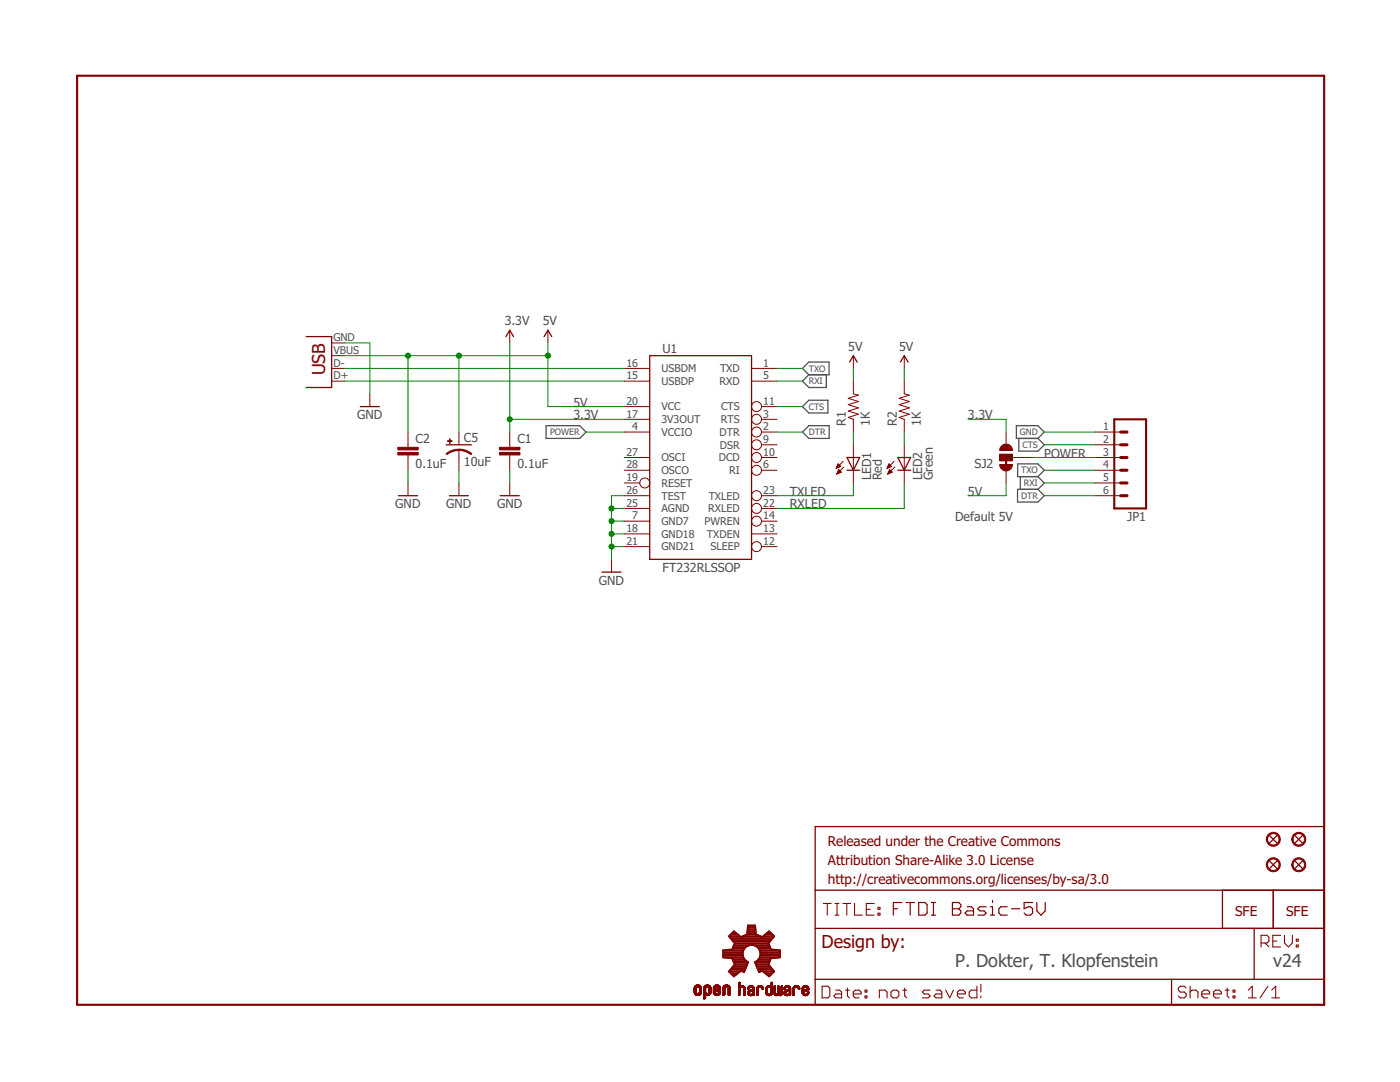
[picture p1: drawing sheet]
<svg xmlns="http://www.w3.org/2000/svg" width="279mm" height="216mm" viewBox="0 0 279 216" stroke-linecap="round" stroke-linejoin="round" font-family="sans-serif">
<path d="M160.1 73.5l1.3-1.3h4.1v2.6h-4.1zM161.4 74.8l-1.3 1.3 1.3 1.2h3.5v-2.5M109 84.9h6.7l1.3 1.3-1.3 1.3h-6.7zM160.1 86.2l1.3-1.3h4.1v2.6h-4.1zM160.1 81.1l1.3-1.2h3.8v2.5h-3.8zM202.8 84.9h4.3l1.3 1.3-1.3 1.3h-4.3zM203.1 97.6h4l1.3 1.3-1.3 1.3h-4zM203.1 92.6h4l1.3 1.2-1.3 1.3h-4zM203.3 87.5v2.5h3.8l1.3-1.2-1.3-1.3M203.6 95.1v2.5M207.1 95.1l1.3 1.3-1.3 1.2" fill="none" stroke="#505050" stroke-width=".25"/>
<path d="M15.4 15.1h248.9v185.4h-248.9zM200.8 91.3v2M222.4 83.7h6.3v17.8h-6.3z" fill="none" stroke="#800000" stroke-width=".42"/>
<g fill="none" stroke="#800000" stroke-width=".2">
<path d="M66.2 76.1h2.5M66.2 73.5h2.5M66.2 71h2.5M66.2 68.4h2.5M73.8 78.6v2.5M101.7 65.9v2.5M109.3 65.9v2.5M124.6 76.1h5.1M124.6 73.5h5.1M150 76.1h5.1M150 73.5h5.1M170.3 76.1v2.5l1 .2-2 .7 2 .6-2 .7 2 .6-2 .6 2 .7-2 .6 1 .4v2.5"/>
<path d="M170.3 71v2.5M180.5 76.1v2.5l1 .2-2 .7 2 .6-2 .7 2 .6-2 .6 2 .7-2 .6 1 .4v2.5M180.5 71v2.5M81.4 86.2v3.1M81.4 90.8v3M81.4 96.4v2.5M91.6 86.2v2.6M91.6 89.8v4M91.6 96.4v2.5M101.7 86.2v3.1M101.7 90.8v3M101.7 96.4v2.5"/>
<path d="M124.6 96.4h3.1M124.6 91.3h5.1M124.6 93.8h5.1M124.6 83.7h5.1M124.6 86.2h5.1M124.6 98.9h5.1M124.6 81.1h5.1M152 91.3h3.1M152 93.8h3.1M152 88.8h3.1M152 83.7h3.1M152 86.2h3.1"/>
<path d="M152 98.9h3.1M152 81.1h3.1M166.9 93.4h.1M167 93.3h.3M167 93.1h.6M167 94.6h.1M167.1 93h.6M167.1 94.5h.2M167.1 92.9h.5M167.1 94.3h.5M167.2 92.8h.3M167.2 94.2h.7"/>
<path d="M167.2 92.6h.1M167.2 94.1h.6M167.3 92.6l.5 .5-.9 .4zM167.3 94h.4M167.3 93.9h.2M167.4 93.7h.1M167.9 94.2l-.5-.5-.4 .9M167.9 94.2l-.9 .4M168.3 92.1l-1.4 1.4M168.4 93.2l-1.4 1.4M170.3 88.8v7.6M177.1 93.4h.1"/>
<path d="M177.1 93.3h.4M177.2 93.1h.6M177.2 94.6h.1M177.2 93h.7M177.2 94.5h.3M177.3 92.9h.5M177.3 94.3h.5M177.3 94.2h.7M177.3 92.8h.3M177.4 92.6h.1M177.4 94.1h.5M177.4 94h.4"/>
<path d="M177.4 92.6l.5 .5-.9 .4zM177.5 93.9h.2M177.5 93.7h.1M177.5 93.7l.6 .5-.9 .4zM178.4 92.1l-1.4 1.4M178.6 93.2l-1.4 1.4M180.5 88.8v7.6M199.5 90.7h2.6v1.2h-2.6zM200.8 86.2v2.6M200.8 93.8v2.6M202.1 91.3h3.8M218.6 96.4h5"/>
<path d="M218.6 91.3h5M218.6 93.8h5M218.6 88.8h5M218.6 86.2h5M218.6 98.9h5M122 111.6v2.6M124.6 104h5.1M124.6 106.5h5.1M124.6 109.1h5.1M124.6 101.5h5.1M150 106.5h5.1M152 104h3.1"/>
<path d="M152 109.1h3.1M152 101.5h3.1M138.5 198h.5M138.5 198h.4M138.5 197.9h.4M138.5 197.8h.4M138.5 197.7h.4M138.5 197.6h.4M138.5 197.5h.4M138.5 197.4h.4M138.5 197.3h.4M138.5 197.2h.4"/>
<path d="M138.6 198.1h.4M138.6 198.2h.6M138.6 198.2h.5M138.6 196.9h1.3M138.6 198.3h1.3M138.6 196.8h1.3M138.7 196.8h1.1M138.7 196.7h1.1M138.7 198.5h1.1M138.8 196.7h.9M138.8 198.5h.9M138.9 196.6h.8"/>
<path d="M138.9 198.6h.7M138.9 196.6h.7M138.9 197.2h-.4M139 197.1h-.5M139 197.1h-.4M139 198.6h.5M139 197h-.4M139.1 197h-.5M139.1 196.5h.3M139.1 198.6h.3M139.4 197h.6M139.5 198.1h.5"/>
<path d="M139.5 197h.5M139.5 197.1h.5M139.6 197.1h.4M139.6 198h.4M139.6 197.9h.4M139.6 197.8h.4M139.6 197.7h.4M139.6 197.6h.4M139.6 197.5h.4M139.6 197.4h.4M139.6 197.3h.4M139.6 197.2h.4"/>
<path d="M139.8 198.4h-1.1M139.9 198.4h-1.2M139.9 198.3h-1.3M140 198.2h-.6M140 198.2h-.5M140 198.1h-.4M140.4 199.2h.4M140.4 199.1h.4M140.4 199h.4M140.4 198.9h.4M140.4 198.8h.4M140.4 198.7h.4"/>
<path d="M140.4 198.6h.4M140.4 198.5h1.3M140.4 198.3h1.4M140.4 198.2h.7M140.4 198.2h.6M140.4 198.1h.5M140.4 198h.4M140.4 197.9h.4M140.4 197.8h.4M140.4 197.7h.4M140.4 197.6h.4M140.4 197.5h.4"/>
<path d="M140.4 197.4h.4M140.4 197.3h.4M140.4 197.2h.4M140.5 199.3h.1M140.5 196.9h1.3M140.6 196.8h1.2M140.6 199.3h-.1M140.6 196.7h1.1M140.7 196.7h1M140.8 199.3h-.4M140.8 196.6h.8M140.8 199.2h-.4"/>
<path d="M140.8 196.6h.7M140.8 197.2h-.4M140.9 197.1h-.5M140.9 197.1h-.4M140.9 197h-.4M141 197h-.5M141 196.5h.3M141 198.6h.3M141.3 197h.6M141.4 198.2h.5M141.4 197h.5M141.4 198.6h-1"/>
<path d="M141.5 197.1h.4M141.5 198h.4M141.5 197.9h.4M141.5 197.8h.4M141.5 197.7h.4M141.5 197.6h.4M141.5 197.5h.4M141.5 197.4h.4M141.5 197.3h.4M141.5 197.2h.4M141.5 198.6h-1.1M141.6 198.5h-1.2"/>
<path d="M141.7 198.4h-1.3M141.8 198.4h-1.4M141.8 198.3h-1.4M141.8 196.9h-1.3M141.9 198.2h-.6M141.9 198.1h-.5M141.9 198.1h-.4M142.4 198.2h.5M142.4 198.1h.4M142.4 198h.4M142.4 197.5h1.4M142.4 197.4h.3"/>
<path d="M142.4 197.3h.3M142.4 197.2h.3M142.4 197.1h.4M142.4 198.2h.6M142.4 198.3h1.3M142.4 196.9h1.4M142.5 198.3h1.2M142.5 196.9h1.2M142.5 196.8h1.2M142.5 198.4h1.1M142.6 196.7h1M142.6 198.5h1"/>
<path d="M142.7 196.6h.8M142.7 198.6h.7M142.7 196.6h.7M142.8 198h-.4M142.8 197.2h-.4M142.8 197.1h-.4M142.8 198.6h.5M142.8 197.9h-.4M142.9 197.4h.9M142.9 197h-.5M142.9 197.9h-.5M142.9 198.6h.3"/>
<path d="M142.9 196.5h.3M143 197.4h.8M143.1 197.8h-.7M143.2 197.3h.6M143.2 197h.6M143.3 197.7h-.9M143.3 197h.5M143.3 197.1h.5M143.4 197.2h.4M143.4 198.1h.4M143.4 197.7h-1M143.4 197.1h.4"/>
<path d="M143.4 198h.4M143.4 197.9h.4M143.5 197.8h.3M143.5 197.6h-1.1M143.6 197.8h.2M143.6 197.6h-1.2M143.7 198.4h-1.2M143.7 197.7h.1M143.7 197.5h-1.3M143.8 198.2h-.6M143.8 198.2h-.5M143.8 198.1h-.5"/>
<path d="M144.3 198.6h.3M144.3 198.5h.4M144.3 198.4h.4M144.3 198.3h.4M144.3 198.2h.4M144.3 198.1h.4M144.3 198h.4M144.3 197.9h.4M144.3 197.8h.4M144.3 197.7h.4M144.3 197.6h.4M144.3 197.5h.4"/>
<path d="M144.3 197.4h.4M144.3 197.3h.4M144.3 197.2h.4M144.3 198.6h.1M144.3 197.1h.4M144.3 196.9h1.4M144.4 196.9h1.2M144.4 196.8h1.2M144.5 196.7h1M144.6 196.6h.8M144.6 198.5h-.3M144.7 196.6h.6"/>
<path d="M144.7 197.1h-.4M144.8 197h-.5M144.8 196.5h.4M145.2 197h.5M145.3 197.1h.4M145.3 198.6h.3M145.3 198.5h.4M145.3 198.4h.4M145.3 198.3h.4M145.3 198.2h.4M145.3 198.1h.4M145.3 198h.4"/>
<path d="M145.3 197.9h.4M145.3 197.8h.4M145.3 197.7h.4M145.3 197.6h.4M145.3 197.5h.4M145.3 197.4h.4M145.3 197.3h.4M145.3 197.2h.4M145.4 198.6h.1M145.7 198.5h-.4M147.4 198.6h.1M147.4 198.5h.3"/>
<path d="M147.4 198.4h.3M147.4 198.3h.3M147.4 198.2h.3M147.4 198.1h.3M147.4 198h.3M147.4 197.9h.3M147.4 197.8h.3M147.4 197.7h.3M147.4 197.6h.3M147.4 197.5h.3M147.4 197.4h.3M147.4 197.3h.3"/>
<path d="M147.4 197.2h.3M147.4 196.9h1.2M147.4 196.8h1.1M147.4 196.7h1M147.4 196.7h.3M147.4 196.6h.3M147.4 196.5h.3M147.4 196.4h.3M147.4 196.3h.3M147.4 196.2h.3M147.4 196.1h.3M147.4 196h.3"/>
<path d="M147.5 196h.2M147.6 198.6h-.2M147.7 198.6h-.3M147.7 197.2h-.3M147.8 197.1h-.4M147.8 196.7h.5M147.8 197h-.4M148 197h-.6M148.1 197h.6M148.3 197h.4M148.3 197.1h.4M148.4 197.1h.3"/>
<path d="M148.4 197.2h.3M148.5 198.6h.1M148.5 198.5h.2M148.5 198.4h.2M148.5 198.3h.2M148.5 198.2h.2M148.5 198.1h.2M148.5 198h.2M148.5 197.9h.2M148.5 197.8h.2M148.5 197.7h.2M148.5 197.6h.2"/>
<path d="M148.5 197.5h.2M148.5 197.4h.2M148.5 197.3h.2M148.7 198.6h-.2M149.2 198.3h.3M149.2 198.2h.3M149.2 198.1h.3M149.2 197.3h.3M149.2 198.4h.9M149.2 198.3h.4M149.2 197.5h.1M149.2 197.2h.3"/>
<path d="M149.3 198.4h.8M149.3 197h.3M149.3 198.5h.8M149.3 196.9h1.1M149.4 198.6h.7M149.4 197.4h-.2M149.4 196.9h1M149.4 196.8h1M149.4 197.7h1.2M149.5 197.4h-.3M149.5 198.6h.6M149.5 196.8h.8"/>
<path d="M149.5 197.2h-.3M149.5 198.1h-.3M149.5 198h-.3M149.5 196.7h.7M149.6 198.6h.5M149.6 197.1h-.4M149.6 198h-.4M149.6 197.6h1M149.6 196.7h.5M149.7 197.9h-.5M149.7 197.6h.9M149.8 198.7h.1"/>
<path d="M149.8 197.9h-.6M149.8 197.5h.8M149.8 197h-.5M149.9 197h.6M150 197.8h-.7M150 197.5h.6M150 197.4h.6M150.1 197.8h-.8M150.1 197h.4M150.1 197.1h.4M150.2 197.7h-.8M150.2 197.4h.4"/>
<path d="M150.2 197.1h.3M150.2 197.2h.4M150.2 197.8h.4M150.2 197.7h.4M150.2 197.3h.4M150.3 198.5h.3M150.3 198.4h.3M150.3 198.3h.3M150.3 198.2h.3M150.3 198.1h.3M150.3 198h.3M150.3 197.9h.3"/>
<path d="M150.3 197.8h.3M150.3 198.6h.1M150.5 198.6h-.2M150.6 198.6h-.3M151 198.6h.1M151 198.5h.3M151 198.4h.3M151 198.3h.3M151 198.2h.3M151 198.1h.3M151 198h.3M151 197.9h.3"/>
<path d="M151 197.8h.3M151 197.7h.3M151 197.6h.3M151 197.5h.3M151 197.4h.3M151 197.3h.3M151 197.2h.3M151.1 196.9h1.2M151.2 196.9h1M151.2 198.6h-.2M151.2 196.8h1M151.3 198.6h-.3"/>
<path d="M151.3 196.8h.8M151.3 197.3h-.3M151.3 197.2h-.3M151.3 196.7h.7M151.4 197.1h-.4M151.4 197.1h-.3M151.4 196.7h.6M151.5 197h-.4M151.6 197h-.5M151.8 197h.5M151.9 197h.4M152 197.1h.3"/>
<path d="M152 197.2h.4M152.1 197.2h.3M152.1 197.4h.2M152.1 197.3h.3M152.1 197.4h.1M152.4 197.3h-.3M152.8 198h.3M152.8 197.9h.3M152.8 197.8h.3M152.8 197.7h.3M152.8 197.6h.3M152.8 197.5h.3"/>
<path d="M152.8 197.4h.3M152.8 198.1h.3M152.8 197.3h.3M152.8 197.2h.3M152.8 198.2h.4M152.9 198.3h.3M152.9 198.3h.4M152.9 198.4h1.2M153 198.4h1.1M153 196.9h1.2M153 198.5h1M153 196.8h1.2"/>
<path d="M153.1 198.6h.8M153.1 196.8h1.1M153.2 198.6h.6M153.2 197.2h-.4M153.2 196.7h1M153.2 197.1h-.4M153.2 197.1h-.3M153.2 196.7h.6M153.3 197h-.4M153.4 198.7h.1M153.4 197h-.5M153.5 198.7h.1"/>
<path d="M153.6 197h.6M153.7 198.3h.4M153.7 197h.5M153.8 198.3h.3M153.8 197.1h.4M153.9 198.1h.3M153.9 197.2h.3M153.9 198h.3M153.9 197.9h.3M153.9 197.8h.3M153.9 197.7h.3M153.9 197.6h.3"/>
<path d="M153.9 197.5h.3M153.9 197.4h.3M153.9 197.3h.3M153.9 196.7h.3M153.9 196.6h.3M153.9 196.5h.3M153.9 196.4h.3M153.9 196.3h.3M153.9 196.2h.3M153.9 196.1h.3M154 196h.2M154.1 196h.1"/>
<path d="M154.2 198.2h-.4M154.2 198.2h-.3M154.5 198.3h.3M154.5 198.2h.3M154.5 198.2h.2M154.5 198.1h.2M154.5 198h.2M154.5 197.9h.2M154.5 197.8h.2M154.5 197.7h.2M154.5 197.6h.2M154.5 197.5h.2"/>
<path d="M154.5 197.4h.2M154.5 197.3h.2M154.5 197.2h.2M154.5 197.1h.2M154.5 197h.2M154.5 196.9h.2M154.5 196.8h.2M154.5 198.4h1.6M154.5 198.5h1.6M154.5 196.7h.2M154.6 198.5h1.5M154.6 198.6h1.4"/>
<path d="M154.6 196.7h.1M154.7 198.6h.5M155 198.7h.1M155.1 198.3h.4M155.2 198.2h.3M155.2 198.1h.2M155.2 198h.2M155.2 197.9h.2M155.2 197.8h.2M155.2 197.7h.2M155.2 197.6h.2M155.2 197.5h.2"/>
<path d="M155.2 197.4h.2M155.2 197.3h.2M155.2 197.2h.2M155.2 197.1h.2M155.2 197h.2M155.2 196.9h.2M155.2 196.8h.2M155.3 196.7h.1M155.4 198.6h.5M155.8 198.3h.3M155.8 198.2h.3M155.9 198.2h.2"/>
<path d="M155.9 198.1h.2M155.9 198h.2M155.9 197.9h.2M155.9 197.8h.2M155.9 197.7h.2M155.9 197.6h.2M155.9 197.5h.2M155.9 197.4h.2M155.9 197.3h.2M155.9 197.2h.2M155.9 197.1h.2M155.9 197h.2"/>
<path d="M155.9 196.9h.2M155.9 196.8h.2M156 196.7h.1M156.4 198.3h.4M156.4 198.2h.4M156.4 198.1h.4M156.4 197.3h.3M156.4 197.2h.4M156.5 198.3h.3M156.5 197.5h.1M156.5 197.2h.3M156.5 198.4h.8"/>
<path d="M156.5 197.1h.4M156.5 198.5h.8M156.6 198.5h.8M156.6 197.4h-.2M156.6 196.9h1M156.7 198.6h.7M156.7 196.8h.9M156.7 197.4h-.3M156.7 196.8h.8M156.7 198.6h.6M156.8 197.3h-.4M156.8 196.7h.7"/>
<path d="M156.8 198h-.4M156.8 198.6h.5M156.8 197.1h-.3M156.8 197.6h1M156.9 196.7h.5M156.9 197h-.4M157 197.9h-.5M157 197.6h.8M157.1 197.5h.7M157.1 197h-.6M157.2 197h.5M157.2 197.8h-.7"/>
<path d="M157.2 197.5h.6M157.3 197.4h.5M157.3 197.8h-.7M157.4 197h.4M157.4 197.1h.4M157.4 197.7h-.7M157.4 197.4h.4M157.5 197.2h.3M157.5 198.6h.1M157.5 198.5h.3M157.5 198.4h.3M157.5 198.3h.3"/>
<path d="M157.5 198.2h.3M157.5 198.1h.3M157.5 198h.3M157.5 197.9h.3M157.5 197.8h.3M157.5 197.7h.3M157.5 197.3h.3M157.7 196.9h-1.1M157.7 198.6h-.2M157.8 198.6h-.3M157.8 198.5h-.3M157.8 197.7h-1.1"/>
<path d="M158.3 198.6h.1M158.3 198.5h.2M158.3 198.4h.2M158.3 198.3h.2M158.3 198.2h.2M158.3 198.1h.2M158.3 198h.2M158.3 197.9h.2M158.3 197.8h.2M158.3 197.7h.2M158.3 197.6h.2M158.3 197.5h.2"/>
<path d="M158.3 197.4h.2M158.3 197.3h.2M158.3 197.2h.3M158.3 197.1h.4M158.4 196.9h1.1M158.4 198.6h-.1M158.4 196.9h1M158.5 196.8h.9M158.5 198.6h-.2M158.6 197.2h-.3M158.6 196.7h.7M158.6 197.1h-.3"/>
<path d="M158.7 196.7h.5M158.7 197h-.4M158.9 197h-.6M159 197h.5M159.2 197h.4M159.2 197.1h.4M159.3 197.2h.3M159.3 197.3h.3M159.3 197.4h.2M159.6 197.4h-.3M160.1 198.1h.3M160.1 198h.3"/>
<path d="M160.1 197.6h1.1M160.1 197.6h.3M160.1 197.5h.3M160.1 197.4h.3M160.1 197.3h.3M160.1 197.2h.3M160.1 198.2h.4M160.1 198.2h.3M160.1 198.3h.4M160.1 197.1h.4M160.1 198.4h1.2M160.2 196.9h1.1"/>
<path d="M160.2 198.4h1.1M160.2 198.5h1M160.3 198.5h.9M160.3 196.9h1M160.3 196.8h.9M160.3 198.6h.9M160.4 197.2h-.3M160.4 196.7h.7M160.4 198.6h.7M160.4 198h-.3M160.4 197.1h-.3M160.5 198.6h.5"/>
<path d="M160.5 196.7h.5M160.5 197h-.4M160.6 197.9h-.5M160.7 197.9h-.6M160.7 197h-.6M160.7 198.7h.1M160.8 197.5h.6M160.8 197.8h-.7M160.8 197h.6M160.8 197.4h.6M160.9 197.8h-.8M161 197.7h-.9"/>
<path d="M161 197.4h.4M161 197h.4M161 197.1h.4M161.1 197.1h.3M161.1 198.2h.3M161.1 197.3h.3M161.1 197.2h.3M161.1 198.1h.3M161.1 197.7h-1M161.2 198h.2M161.3 197.9h.1M161.3 197.6h-.8"/>
<path d="M161.4 198.3h-.4M161.4 198.2h-.3M161.4 197.5h-.8M161.4 198.1h-.3"/>
<circle cx="128.7" cy="96.4" r=".99"/>
<circle cx="151" cy="98.9" r=".99"/>
<circle cx="151" cy="93.8" r=".99"/>
<circle cx="151" cy="88.8" r=".99"/>
<circle cx="151" cy="91.3" r=".99"/>
<circle cx="151" cy="86.2" r=".99"/>
<circle cx="151" cy="81.1" r=".99"/>
<circle cx="151" cy="83.7" r=".99"/>
<circle cx="151" cy="101.5" r=".99"/>
<circle cx="151" cy="109.1" r=".99"/>
<circle cx="151" cy="104" r=".99"/>
</g>
<g fill="#800000" stroke="#800000" stroke-width=".2">
<path d="M79.4 90.3h4.1v.5h-4.1z"/>
<path d="M79.4 89.3h4.1v.5h-4.1z"/>
<path d="M89.3 87.9h.9v.2h-.9z"/>
<path d="M89.7 87.6h.1v.9h-.1z"/>
<path d="M99.7 90.3h4.1v.5h-4.1z"/>
<path d="M99.7 89.3h4.1v.5h-4.1z"/>
<path d="M199.5 90.7h2.6v1.2h-2.6z"/>
</g>
<g fill="none" stroke="#800000" stroke-width=".25">
<path d="M61.1 67.2h5.1v10.1h-5.1M101 67.2l.7-1.3 .8 1.3M108.6 67.2l.7-1.3 .8 1.3M129.7 71h20.3v40.6h-20.3zM169.5 72.2l.8-1.2 .8 1.2M179.7 72.2l.8-1.2 .7 1.2M71.9 81.1h3.8M79.5 98.9h3.8M89 88.8h5.1M89.7 98.9h3.8M99.8 98.9h3.8M169 91.3h2.6l-1.3 2.5z"/>
<path d="M169 93.8h2.6M179.2 93.8h2.5M179.2 91.3h2.5l-1.2 2.5zM120.1 114.2h3.9M162.7 164.9h101.6v35.6h-101.6zM162.7 177.6h101.6M244 177.6v7.7M253.3 171.8l1.6 1.5M253.3 166.7l1.6 1.5M254.1 177.6v7.7M254.9 171.8l-1.6 1.5M254.9 166.7l-1.6 1.5"/>
<path d="M258.4 171.8l1.5 1.5M258.4 166.7l1.5 1.5M259.9 166.7l-1.5 1.5M259.9 171.8l-1.5 1.5M162.7 185.3h101.6M162.7 195.4h101.6M233.8 195.4v5.1M250.3 185.3v10.1"/>
</g>
<g fill="#800000" stroke="#800000" stroke-width=".2">
<path d="M91.6 89.6h.3a3.9 3.9 0 0 1 2.2 .9l-.1 .2-1.4-.7-1-.1z" fill-rule="evenodd"/>
<path d="M89 90.5l1.2-.6 1.4-.3v.3l-1 .1-1.4 .7z" fill-rule="evenodd"/>
<path d="M199.9 88.9a1.26 1.26 0 0 1 1.4-.2 1.26 1.26 0 0 1 .8 1.2h-2.6l.1-.4z" fill-rule="evenodd"/>
<path d="M199.5 92.7h2.6a1.27 1.27 0 0 1-1.3 1.3 1.27 1.27 0 0 1-1.3-1.3z" fill-rule="evenodd"/>
<path d="M253.1 171.6a1.4 1.4 0 0 1 2.2 .2 1.4 1.4 0 0 1-.8 2.1 1.4 1.4 0 0 1-1.8-1.3h.3a1.15 1.15 0 0 1 1.6-1.1 1.15 1.15 0 0 1 .3 1.9 1.15 1.15 0 0 1-1.9-.6v-.2h-.3z" fill-rule="evenodd"/>
<path d="M258.2 171.6a1.4 1.4 0 0 1 2.2 .2 1.4 1.4 0 0 1-.8 2.1 1.4 1.4 0 0 1-1.8-1.3h.2a1.15 1.15 0 0 1 1.7-1.1 1.15 1.15 0 0 1 .2 1.9 1.15 1.15 0 0 1-1.8-.6l-.1-.2h-.2z" fill-rule="evenodd"/>
<path d="M253.1 166.5a1.4 1.4 0 0 1 2.2 .3 1.4 1.4 0 0 1-.8 2 1.4 1.4 0 0 1-1.8-1.3h.3a1.15 1.15 0 0 1 1.6-1.1 1.15 1.15 0 0 1 .3 1.9 1.15 1.15 0 0 1-1.9-.5v-.3h-.3z" fill-rule="evenodd"/>
<path d="M258.2 166.5a1.4 1.4 0 0 1 2.2 .3 1.4 1.4 0 0 1-.8 2 1.4 1.4 0 0 1-1.8-1.3h.2a1.15 1.15 0 0 1 1.7-1.1 1.15 1.15 0 0 1 .2 1.9 1.15 1.15 0 0 1-1.8-.5l-.1-.3h-.2z" fill-rule="evenodd"/>
</g>
<g fill="none" stroke="#800000" stroke-width=".21">
<path d="M164.1 196.8h1.1l.4 .4v1.5l-.4 .4h-1.1zM164.3 180.3h1.6M165.1 180.3v2.3M166.6 180.3h.8M166.6 182.6h.8M166.8 197.6h.8l.4 .4v1.1h-1.2l-.4-.4 .4-.4h1.2M167 180.3v2.3M168.2 180.3h1.6M168.7 197.6h.8M169 180.3v2.3M169.1 197.2v1.5l.4 .4M170.3 198.3h1.6v-.3l-.4-.4h-.8l-.4 .4v.7l.4 .4h.8"/>
<path d="M170.5 180.3v2.3h1.6M172.6 198.7h.4v.4h-.4zM172.6 197.6h.4v.4h-.4zM172.9 181.4h.8M174.5 180.3h-1.6v2.3h1.6M175.2 182.2h.4v.4h-.4zM175.2 181.1h.4v.3h-.4zM175.5 199.1v-1.5h1.2l.3 .4v1.1M177.8 198l.4-.4h.8l.4 .4v.7l-.4 .4h-.8l-.4-.4zM180.2 197.6h.8M180.6 197.2v1.5l.4 .4M185.6 197.6h-1.2l-.3 .4 .3 .3h.8l.4 .4-.4 .4h-1.1"/>
<path d="M186.8 197.6h.8l.4 .4v1.1h-1.2l-.4-.4 .4-.4h1.2M188.7 197.6l.8 1.5 .8-1.5M191.1 198.3h1.5v-.3l-.3-.4h-.8l-.4 .4v.7l.4 .4h.8M195 196.8v2.3h-1.2l-.4-.4v-.7l.4-.4h1.2M195.7 196.4v1.6M195.7 198.7v.4M236.7 197.2l-.4-.4h-.7l-.4 .4v.4l.4 .4h.7l.4 .3v.4l-.4 .4h-.7l-.4-.4M237.5 198l.4-.4h.8l.4 .4v1.1M237.5 196.8v2.3M239.8 198.3h1.6v-.3l-.4-.4h-.8l-.4 .4v.7l.4 .4h.8M242.2 198.3h1.5v-.3l-.3-.4h-.8l-.4 .4v.7l.4 .4h.8M244.5 197.6h.8"/>
<path d="M244.9 197.2v1.5l.4 .4M246.1 198.7h.4v.4h-.4zM246.1 197.6h.4v.4h-.4zM249.1 199.1h1.6M249.1 197.6l.8-.8v2.3M251.7 188.2h1.2l.3-.4v-.8l-.3-.4h-1.2v2.4M252.5 188.2l.7 .8M253 196.8l-1.5 2.3M253.8 199.1h1.6M253.8 197.6l.8-.8v2.3M254 187.8h.8M255.6 186.6h-1.6v2.4h1.6"/>
<path d="M256.3 186.6v1.6l.8 .8 .8-.8v-1.6M258.7 188.6h.4v.4h-.4zM258.7 187.4h.4v.4h-.4z"/>
</g>
<g fill="none" stroke="#800000" stroke-width=".23">
<path d="M198.1 179.7v.4M178.3 181.3h.8M180 180.1h-1.7v2.5M180.8 180.1h1.7M181.7 180.1v2.5M183.3 180.1h1.3l.4 .4v1.7l-.4 .4h-1.3zM185.9 180.1h.8M185.9 182.6h.8M186.3 180.1v2.5M190.1 180.1h1.2l.4 .4v.4l-.4 .4 .4 .5v.4l-.4 .4h-1.2zM190.1 181.3h1.2M193 180.9h.9l.4 .4v1.3h-1.3l-.4-.4 .4-.4h1.3"/>
<path d="M196.8 180.9h-1.2l-.5 .4 .5 .5h.8l.4 .4-.4 .4h-1.3M197.7 182.6h.8M197.7 180.9h.4v1.7M201 180.9h-1.3l-.4 .4v.9l.4 .4h1.3M201.9 181.3h1.6M206.1 180.1h-1.7v1.2l.8-.4h.5l.4 .4v.9l-.4 .4h-.9l-.4-.4M206.9 180.1v1.7l.9 .8 .8-.8v-1.7"/>
</g>
<path d="M223.6 91.3h1.3M223.6 88.8h1.3M223.6 86.2h1.3M223.6 96.4h1.3M223.6 93.8h1.3M223.6 98.9h1.3" fill="none" stroke="#800000" stroke-width=".61"/>
<g fill="none" stroke="#800000" stroke-width=".38">
<path d="M144.3 190.7h4M144.3 190.4h3.9M144.3 190h3.9M144.3 189.7h4M144.7 191.1h3.7M145.5 193.9h2.2M145.5 186.9h2.2M145.8 193.5h2.9M145.8 186.5h1.5M145.8 187.2h8.4M145.8 194.2h1.4M146 193.2h2.8"/>
<path d="M146.1 187.6h7.8M146.1 186.2h.8M146.2 194.6h.6M146.2 189.3h2.3M146.2 191.4h2.4M146.3 189h2.5M146.3 192.8h2.7M146.3 191.8h2.6M146.4 187.9h7.2M146.5 188.6h3M146.5 185.8l1.4 1.2 1.2-.5 .2-1.8h1.4l.2 1.8 1.2 .5 1.4-1.2 1 1-1.2 1.5 .5 1.1 1.9 .2v1.4l-1.9 .2-.5 1.2 1.2 1.4-1 1-1.4-1.1-.6 .3-.8-2a1.79 1.79 0 0 0 .7-2.8 1.79 1.79 0 0 0-2.8 0 1.79 1.79 0 0 0 .7 2.8l-.8 2-.6-.3-1.4 1.1-1-1 1.2-1.4-.5-1.2-1.9-.2v-1.4l1.9-.2 .5-1.1-1.2-1.5zM146.5 192.1h2.7"/>
<path d="M146.6 192.5h2.5M146.6 188.3h6.7M148.1 186.9h3.7M148.3 193.9h.2M149 186.5h1.9M149.1 186.2h1.7M149.2 185.8h1.6M149.2 185.5h1.6M149.2 185.1h1.5M149.3 184.8h1.4M150.5 188.6h3M150.7 192.1h2.8"/>
<path d="M150.9 192.5h2.5M151 192.8h2.6M151 191.8h2.6M151.1 189h2.6M151.2 193.2h2.7M151.3 193.5h2.9M151.4 191.4h2.4M151.4 193.9h.3M151.4 189.3h2.4M151.6 191.1h3.7M151.6 189.7h4.1M151.7 190.7h4"/>
<path d="M151.7 190h4M151.8 190.4h3.9M152.2 186.9h2.3M152.3 193.9h2.2M152.7 186.5h1.5M152.7 194.2h1.4M153.1 186.2h.8M153.2 194.6h.6"/>
</g>
<g fill="none" stroke="#008000" stroke-width=".2">
<path d="M68.7 68.4h5.1v10.2M68.7 73.5h55.9M68.7 76.1h55.9M68.7 71h40.6M81.4 71v15.2M91.6 71v15.2M101.7 68.4v17.8M109.3 68.4v12.7h15.3M155.1 73.5h5M155.1 76.1h5M170.3 73.5v2.6M180.5 73.5v2.6"/>
<path d="M81.4 93.8v2.6M91.6 93.8v2.6M101.7 93.8v2.6M101.7 83.7h22.9M117 86.2h7.6M124.6 98.9h-2.6v12.7M155.1 86.2h5M155.1 81.1h5M170.3 96.4v2.5h-15.2M170.3 86.2v2.6M180.5 96.4v5.1h-25.4M180.5 86.2v2.6"/>
<path d="M193.2 83.7h7.6v2.5M200.8 96.4v2.5h-7.6M205.9 91.3h12.7M208.4 98.9h10.2M208.4 86.2h10.2M208.4 88.8h10.2M208.4 93.8h10.2M208.4 96.4h10.2M122 101.5h2.6M122 104h2.6M122 106.5h2.6M122 109.1h2.6"/>
</g>
<g fill="#008000" stroke="#008000" stroke-width=".2">
<circle cx="122" cy="101.5" r=".51"/>
<circle cx="122" cy="104" r=".51"/>
<circle cx="122" cy="106.5" r=".51"/>
<circle cx="122" cy="109.1" r=".51"/>
<circle cx="101.7" cy="83.7" r=".51"/>
<circle cx="91.6" cy="71" r=".51"/>
<circle cx="81.4" cy="71" r=".51"/>
<circle cx="109.3" cy="71" r=".51"/>
</g>
<g font-size="3.6" fill="#800000">
<text x="64.9" y="74.9" transform="rotate(-90 64.9 74.9)">USB</text>
<text x="164" y="189.1">Design by:</text>
</g>
<g font-size="3.6" fill="#505050">
<text x="190.6" y="192.9">P. Dokter, T. Klopfenstein</text>
<text x="254.1" y="192.9">v24</text>
</g>
<g font-size="2.7" fill="#800000">
<text x="165.2" y="168.7">Released under the Creative Commons</text>
<text x="165.2" y="172.6">Attribution Share-Alike 3.0 License</text>
<text x="165.2" y="176.4">http://creativecommons.org/licenses/by-sa/3.0</text>
<text x="246.5" y="182.7">SFE</text>
<text x="256.7" y="182.7">SFE</text>
</g>
<g font-size="2.5" fill="#505050">
<text x="100.7" y="64.9">3.3V</text>
<text x="108.3" y="64.9">5V</text>
<text x="132.2" y="70.5">U1</text>
<text x="169.3" y="70">5V</text>
<text x="179.4" y="70">5V</text>
<text x="71.3" y="83.7">GND</text>
<text x="114.4" y="83.7">3.3V</text>
<text x="114.4" y="81.1">5V</text>
<text x="193.2" y="83.7">3.3V</text>
<text x="82.9" y="88.4">C2</text>
<text x="92.6" y="88.1">C5</text>
<text x="103.3" y="88.4">C1</text>
<text x="168.8" y="84.9" transform="rotate(-90 168.8 84.9)">R1</text>
<text x="173.6" y="84.9" transform="rotate(-90 173.6 84.9)">1K</text>
<text x="179" y="84.9" transform="rotate(-90 179 84.9)">R2</text>
<text x="183.8" y="84.9" transform="rotate(-90 183.8 84.9)">1K</text>
<text x="82.9" y="93.4">0.1uF</text>
<text x="92.6" y="92.9">10uF</text>
<text x="103.3" y="93.4">0.1uF</text>
<text x="173.9" y="95.9" transform="rotate(-90 173.9 95.9)">LED1</text>
<text x="176" y="95.9" transform="rotate(-90 176 95.9)">Red</text>
<text x="184" y="95.9" transform="rotate(-90 184 95.9)">LED2</text>
<text x="186.2" y="95.9" transform="rotate(-90 186.2 95.9)">Green</text>
<text x="194.5" y="93.4">SJ2</text>
<text x="208.4" y="91.3">POWER</text>
<text x="78.9" y="101.4">GND</text>
<text x="89" y="101.4">GND</text>
<text x="99.2" y="101.4">GND</text>
<text x="157.6" y="98.9">TXLED</text>
<text x="157.6" y="101.4">RXLED</text>
<text x="193.2" y="98.9">5V</text>
<text x="190.6" y="104">Default 5V</text>
<text x="225" y="104">JP1</text>
<text x="119.5" y="116.7">GND</text>
<text x="132.2" y="114.1">FT232RLSSOP</text>
</g>
<g font-size="2.1" fill="#505050">
<text x="66.5" y="70.6">VBUS</text>
<text x="66.5" y="68.1">GND</text>
<text x="66.5" y="75.7">D+</text>
<text x="66.5" y="73.2">D-</text>
<text x="125" y="73.2">16</text>
<text x="125" y="75.7">15</text>
<text x="132" y="74.3">USBDM</text>
<text x="132" y="76.8">USBDP</text>
<text x="143.6" y="76.8">RXD</text>
<text x="143.7" y="74.3">TXD</text>
<text x="152.3" y="73.2">1</text>
<text x="152.3" y="75.7">5</text>
<text x="125" y="83.3">17</text>
<text x="125" y="80.8">20</text>
<text x="132" y="81.9">VCC</text>
<text x="143.9" y="81.9">CTS</text>
<text x="152.3" y="83.3">3</text>
<text x="152.3" y="80.8">11</text>
<text x="126.2" y="85.9">4</text>
<text x="132" y="84.4">3V3OUT</text>
<text x="132" y="87">VCCIO</text>
<text x="143.6" y="87">DTR</text>
<text x="143.7" y="89.5">DSR</text>
<text x="143.9" y="84.4">RTS</text>
<text x="152.3" y="88.4">9</text>
<text x="152.3" y="85.9">2</text>
<text x="220.1" y="85.9">1</text>
<text x="220.1" y="88.4">2</text>
<text x="125" y="90.9">27</text>
<text x="125" y="93.5">28</text>
<text x="132" y="92.1">OSCI</text>
<text x="132" y="94.6">OSCO</text>
<text x="143.4" y="92.1">DCD</text>
<text x="145.5" y="94.6">RI</text>
<text x="152.3" y="90.9">10</text>
<text x="152.3" y="93.5">6</text>
<text x="220.1" y="90.9">3</text>
<text x="220.1" y="93.5">4</text>
<text x="125" y="96">19</text>
<text x="125" y="101.1">25</text>
<text x="125" y="98.6">26</text>
<text x="132" y="97.1">RESET</text>
<text x="132" y="99.7">TEST</text>
<text x="141.4" y="99.7">TXLED</text>
<text x="152.3" y="98.6">23</text>
<text x="152.3" y="101.1">22</text>
<text x="220.1" y="96">5</text>
<text x="220.1" y="98.6">6</text>
<text x="125" y="106.2">18</text>
<text x="126.2" y="103.6">7</text>
<text x="132" y="104.8">GND7</text>
<text x="132" y="107.3">GND18</text>
<text x="132" y="102.2">AGND</text>
<text x="140.6" y="104.8">PWREN</text>
<text x="141.1" y="107.3">TXDEN</text>
<text x="141.3" y="102.2">RXLED</text>
<text x="152.3" y="103.6">14</text>
<text x="152.3" y="106.2">13</text>
<text x="125" y="108.7">21</text>
<text x="132" y="109.8">GND21</text>
<text x="141.8" y="109.8">SLEEP</text>
<text x="152.3" y="108.7">12</text>
</g>
<g font-size="1.8" fill="#505050">
<text x="161.4" y="74.1">TXO</text>
<text x="161.4" y="76.7">RXI</text>
<text x="161.4" y="81.8">CTS</text>
<text x="109.8" y="86.8">POWER</text>
<text x="161.4" y="86.8">DTR</text>
<text x="203.6" y="86.8">GND</text>
<text x="204" y="89.4">CTS</text>
<text x="203.8" y="94.5">TXO</text>
<text x="203.8" y="99.5">DTR</text>
<text x="204.3" y="97">RXI</text>
</g>
</svg>
